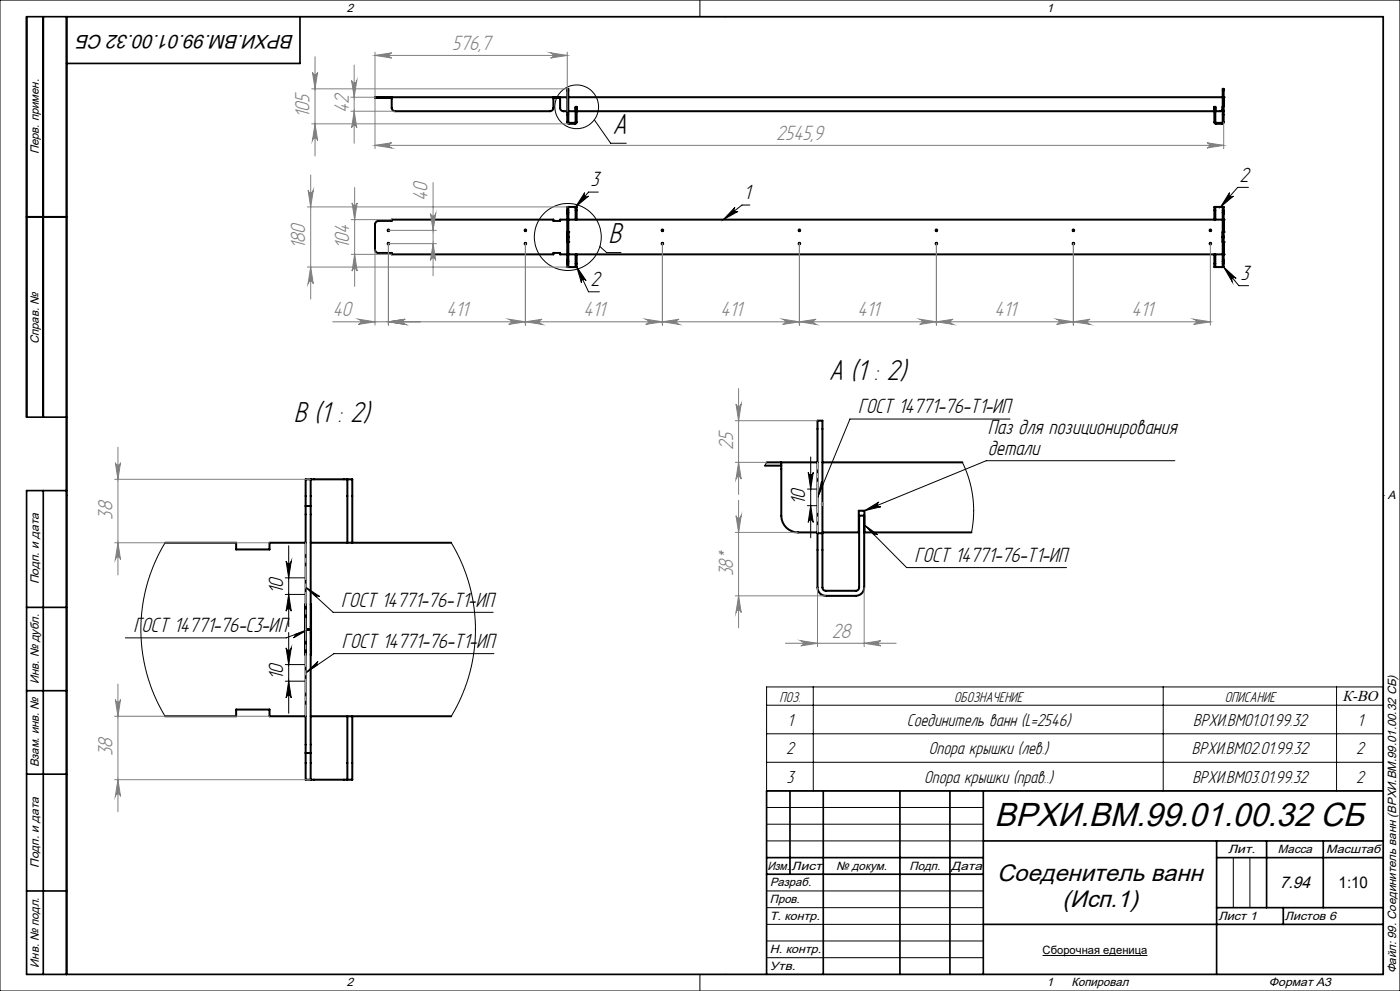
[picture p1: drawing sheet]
<svg xmlns="http://www.w3.org/2000/svg" width="420mm" height="297mm" viewBox="0 0 420 297" stroke-linecap="round" stroke-linejoin="round" font-family="sans-serif">
<g fill="none" stroke="#000" stroke-width=".6">
<path d="M117.5 29.1v3.2a1.09 1.09 0 0 0 1 1h46.5a1.02 1.02 0 0 0 1-1v-3.2M166 29.3h2M168 29.1v3.2a1.02 1.02 0 0 0 1 1h1.2M170.2 33.4v3.4l.4 .3 2.2-.1 .2-.4v-4.6h-.3l-.1 4.8h-2.1v-3.4M170.2 33.4v-6.8h.3v6.8M170.2 29.1h-57.7v.2h5M170.2 33.4h.3M170.5 29.1h196.3M366.8 33.4v3.3l-2 .1-.2-.1v-3.6a.51 .51 0 0 0-.3-.8v4.4l.4 .4h2l.3-.2 .1-3.5M366.8 33.4v-6.8h.3v6.8M366.8 32l-.1 1.1-.6 .2h-1.5v-1.3h-.3v1.3h-191.3v-.2a.5 .5 0 0 0-.3-.8v1h-2.2M366.8 33.4h.3"/>
<path d="M367.1 31.8v.1M367.1 29.1h.1M367.1 29.1v.4M8 65h12M170.2 63.6v14.8M170.2 70.8v.2M170.2 71v.2M170.2 78.4v.8a.5 .5 0 0 0 .3 .8M170.2 65.8h-2.2v.4h-2v-.4h-48.5v.4h-4a1.09 1.09 0 0 0-1 1v7.6a1.02 1.02 0 0 0 1 1h4v.4h48.5v-.4h2v.4h2.2M170.2 72.5h.1M170.2 69.5h.1M170.2 63.6h.3"/>
<path d="M170.2 71h.3M170.2 78.4h.3M170.5 63.6v14.8M170.5 70.8v.2M170.5 62v1.6M170.5 62a.5 .5 0 0 0-.3 .8v.8M170.5 62h2.2M170.5 71v.2M170.5 78.4v1.6M170.5 72.5h.1M170.5 69.5h.1M170.5 65.8h196.3"/>
<path d="M170.5 76.2h196.3M172.7 62a.5 .5 0 0 1 .3 .8v3M172.7 62v3.8M172.7 76.2v3.8M173 76.2v3a.5 .5 0 0 1-.3 .8M364.3 76.2v3a.51 .51 0 0 0 .3 .8M364.6 76.2v3.8M364.6 62a.51 .51 0 0 0-.3 .8v3M364.6 62v3.8M364.6 62h2.2M366.8 71v7.4M366.8 78.4v1.6"/>
<path d="M366.8 63.6v7.4M366.8 62v1.6M366.8 62a.51 .51 0 0 1 .3 .8v.8M366.8 69.5v3M366.8 63.6h.3M366.8 71h.3M366.8 78.4h.3M367.1 71v7.4M367.1 78.4v.8a.51 .51 0 0 1-.3 .8M367.1 63.6v7.4M367.1 65.8h.1M367.1 65.8v.4"/>
<path d="M367.1 69.5h.1M367.1 72.5h.1M367.1 75.8v.4M367.1 76.2h.1M170.5 80h2.2M364.6 80h2.2M229.5 139.6h4.9M230 138.6h15.3M234.4 138.6v15.9a5 5 0 0 0 5 5.1h5.9M246.7 138.6h42M91.7 151.7v74M91.7 151.7h1.5"/>
<path d="M93.2 151.7v37M93.2 143.6v8.1M93.2 143.6h-1.5v8.1M93.2 143.6h11M104.2 143.6h1.5v19.1M104.2 143.6v19.1M245.3 159.8v16.3a2.47 2.47 0 0 0 2.5 2.5h9a2.53 2.53 0 0 0 2.5-2.5v-21.6h-1.6v21.6a.96 .96 0 0 1-.9 1h-9a.97 .97 0 0 1-1.1-1v-16.3M245.3 159.8v-33.7h1.4v33.7M245.3 159.8h1.4M246.7 159.6h10.9v-6.5h1.7v6.5h32.1M49.5 162.7h21.3v2h10.1v-2h10.8M93.2 162.7h42.2"/>
<path d="M91.6 196.2h.1M91.6 181.1h.1M91.7 187.7v1M91.7 188.7v.9M91.7 188.7h1.5M93.2 188.7v37M93.2 181.1v15.1M49.5 214.7h21.3v-2h10.1v2h10.8M93.2 214.7h42.2M104.2 214.7v19M105.7 214.7v19h-1.5M91.7 225.7v8h1.5"/>
<path d="M91.7 225.7h1.5M93.2 225.7v8M93.2 233.7h11"/>
<circle cx="116.5" cy="69" r=".25"/>
<circle cx="116.5" cy="73" r=".25"/>
<circle cx="157.6" cy="69" r=".25"/>
<circle cx="157.6" cy="73" r=".25"/>
<circle cx="198.7" cy="69" r=".25"/>
<circle cx="198.7" cy="73" r=".25"/>
<circle cx="239.8" cy="69" r=".25"/>
<circle cx="239.8" cy="73" r=".25"/>
<circle cx="280.9" cy="69" r=".25"/>
<circle cx="280.9" cy="73" r=".25"/>
<circle cx="322" cy="69" r=".25"/>
<circle cx="322" cy="73" r=".25"/>
<circle cx="363.1" cy="69" r=".25"/>
<circle cx="363.1" cy="73" r=".25"/>
</g>
<g fill="none" stroke="#000" stroke-width=".3">
<path d="M0 0h420v297h-420zM20 5h395v287h-395zM210 0v5M217.5 5h.1M178.3 35.9l4.9 7h4.7M175.4 57.7a.78 .78 0 0 0 .1 1.1 .78 .78 0 0 0 1.1 0l-3.9 3.2zM179.5 57.6h-2.9l-3.9 4.4M368.9 57.7a.78 .78 0 0 0 .1 1.1 .78 .78 0 0 0 1 0l-3.8 3.2zM374.5 56.2h-3.2l-5.1 5.8M173 79.9l2.8 4.2a.77 .77 0 0 0-1-.3 .77 .77 0 0 0-.4 1zM173 79.9l3.6 7.6h3.2M180 73.9l2 1.8h4.3"/>
<path d="M220.5 62.2a.76 .76 0 0 0-.1 1 .76 .76 0 0 0 1 .2l-4.4 2.4zM225 61.5h-2.4l-5.6 4.3M367.1 80l3.7 3.4a.77 .77 0 0 0-1-.1 .77 .77 0 0 0-.2 1.1zM367.1 80l4.6 5.6h2.9M230 138.6l-.5 1M243.2 136.9v24.3M288.7 138.6l2 4.8 1.2 5.5 .2 5.1-.7 5.6M303 125.6h-48l-9.7 23.6M352.5 138.1h-56.6l-36.6 15M20 148.5h.1M242.2 146.6h3M242.2 151.5h3"/>
<path d="M242.5 141.6a.76 .76 0 0 0 .7 .7 .76 .76 0 0 0 .8-.7l-.8 5zM243.2 151.5l.8 5.1a.76 .76 0 0 0-.8-.8 .76 .76 0 0 0-.7 .8zM246.5 144.3v.7l.4 .2-1.6 4zM259.3 157.3l4 3-.7-.2-.3 .2zM259.3 157.3l12.7 12.8h48M259.3 153.1l4.4-2.6a.77 .77 0 0 0-.4 1 .77 .77 0 0 0 1 .4zM415 148.5h.1M49.5 162.7l-2.8 5.4-2.4 6.5-1.4 5.8-.6 7.1 .2 6.6 1.4 7.3 2.4 7 3.2 6.3M85.6 173.2h6.1M85.6 178.1h6.1M85.8 168.2a.78 .78 0 0 0 .8 .7 .78 .78 0 0 0 .8-.7l-.8 5zM86.6 163.5v24.3"/>
<path d="M86.6 178.1l.8 5.1a.78 .78 0 0 0-.8-.8 .78 .78 0 0 0-.8 .8zM91.7 176l4.2 2.8-.4-.2-.6 .3zM91.7 176l8.2 7.5h48.1M135.4 162.7l3.1 5.9 2.1 5.9 1.4 6.3 .6 6.3-.2 6.7-1.3 7.3-2.4 7-1.6 3.6-1.7 3M85.6 199.2h6.1M85.8 194.2a.78 .78 0 0 0 .8 .7 .78 .78 0 0 0 .8-.7l-.8 5zM86.6 189.5v24.3M88.4 190.2l4.1-1.5-4.4 2.5 .4-.6zM92.5 188.7l-6.6 2.5h-48.3M148.2 195.9h-48l-8.5 5.8M85.6 204.1h6.1M86.6 204.1l.8 5.1a.78 .78 0 0 0-.8-.8 .78 .78 0 0 0-.8 .8z"/>
<path d="M91.7 201.7l3.7-3.5-.3 .4 .1 .7zM230 211.3h185M230 219.9h185M244 205.9v31.1M349 205.9v31.1M401 205.9v31.1M415 205.9h-185v31.1h185M230 228.5h185M230 242h65M230 247h65M230 252h65M370 257v15"/>
<path d="M375 257v15M230 267h65M230 272h65M230 277h65M210 292v5M217.5 292h.1M230 282h65M230 287h65M312.8 286.4h31.4"/>
<circle cx="173" cy="32" r="6.6"/>
<circle cx="170.3" cy="71" r="10"/>
</g>
<g fill="none" stroke="#808080" stroke-width=".3">
<path d="M94.5 17v29.7M106.3 19.5v23.4M112.5 15.6v13.5h-7.3M112.5 16.6h57.7M112.5 16.6l5-.8a.78 .78 0 0 0-.7 .8 .78 .78 0 0 0 .7 .8zM165.2 15.8l5 .8-5 .8a.78 .78 0 0 0 .7-.8 .78 .78 0 0 0-.7-.8zM170.2 15.6v17.8M93.5 37.1h77.2M93.5 26.6h76.7M93.7 21.6a.78 .78 0 0 0 .8 .7 .78 .78 0 0 0 .8-.7l-.8 5zM94.5 37.1l.8 5a.78 .78 0 0 0-.8-.7 .78 .78 0 0 0-.8 .7zM105.2 33.3h13.3"/>
<path d="M105.5 24.1a.78 .78 0 0 0 .8 .7 .78 .78 0 0 0 .7-.7l-.7 5zM106.3 33.3l.7 5a.78 .78 0 0 0-.7-.7 .78 .78 0 0 0-.8 .7zM112.5 29.3v15.3M367.1 36.6v8M92.4 57a.78 .78 0 0 0 .8 .8 .78 .78 0 0 0 .8-.8l-.8 5zM93.2 52.4v37.2M106.4 56.2v29.6M112.5 43.6h254.6M112.5 43.6l5-.8a.78 .78 0 0 0-.7 .8 .78 .78 0 0 0 .7 .7zM129.9 54.7v28M362.1 42.8l5 .8-5 .7a.78 .78 0 0 0 .7-.7 .78 .78 0 0 0-.7-.8zM92.2 62h78.3"/>
<path d="M105.4 76.2h12.1M105.4 65.8h12.1M105.6 60.8a.76 .76 0 0 0 .8 .8 .76 .76 0 0 0 .7-.8l-.7 5zM106.4 76.2l.7 5a.76 .76 0 0 0-.7-.7 .76 .76 0 0 0-.8 .7zM112.5 74.8v22.6M116.5 69h14.4M129.2 64a.78 .78 0 0 0 .7 .7 .78 .78 0 0 0 .8-.7l-.8 5zM129.9 73l.8 5a.78 .78 0 0 0-.8-.7 .78 .78 0 0 0-.7 .7zM130.9 73h-14.4v24.4M157.6 73v24.4M198.7 73v24.4M239.8 73v24.4"/>
<path d="M280.9 73v24.4M322 73v24.4M363.1 73v24.4M92.2 80h78.3M93.2 80l.8 5a.78 .78 0 0 0-.8-.7 .78 .78 0 0 0-.8 .7zM99.8 96.4h263.3M107.5 95.7l5 .7-5 .8a.78 .78 0 0 0 .7-.8 .78 .78 0 0 0-.7-.7zM116.5 96.4l5-.7a.78 .78 0 0 0-.7 .7 .78 .78 0 0 0 .7 .8zM152.6 95.7l5 .7-5 .8a.78 .78 0 0 0 .8-.8 .78 .78 0 0 0-.8-.7zM157.6 96.4l5-.7a.78 .78 0 0 0-.7 .7 .78 .78 0 0 0 .7 .8zM193.7 95.7l5 .7-5 .8a.78 .78 0 0 0 .8-.8 .78 .78 0 0 0-.8-.7zM198.7 96.4l5-.7a.78 .78 0 0 0-.7 .7 .78 .78 0 0 0 .7 .8z"/>
<path d="M234.8 95.7l5 .7-5 .8a.78 .78 0 0 0 .8-.8 .78 .78 0 0 0-.8-.7zM239.8 96.4l5-.7a.78 .78 0 0 0-.7 .7 .78 .78 0 0 0 .7 .8zM275.9 95.7l5 .7-5 .8a.78 .78 0 0 0 .8-.8 .78 .78 0 0 0-.8-.7zM280.9 96.4l5-.7a.78 .78 0 0 0-.7 .7 .78 .78 0 0 0 .7 .8zM317 95.7l5 .7-5 .8a.78 .78 0 0 0 .8-.8 .78 .78 0 0 0-.8-.7zM322 96.4l5-.7a.78 .78 0 0 0-.7 .7 .78 .78 0 0 0 .7 .8zM358.1 95.7l5 .7-5 .8a.78 .78 0 0 0 .8-.8 .78 .78 0 0 0-.8-.7zM221.6 116.4v31.8M34.6 138.7a.78 .78 0 0 0 .8 .7 .78 .78 0 0 0 .8-.7l-.8 4.9zM35.4 134.1v38.2M220.6 138.6h9.3M220.6 126.1h24.6"/>
<path d="M220.8 121.1a.78 .78 0 0 0 .8 .7 .78 .78 0 0 0 .8-.7l-.8 5zM221.6 138.6l.8 5a.78 .78 0 0 0-.8-.8 .78 .78 0 0 0-.8 .8zM34.4 143.6h58.8M220.6 159.6h18.8M220.8 154.5a.78 .78 0 0 0 .8 .8 .78 .78 0 0 0 .8-.8l-.8 5.1zM221.6 150v38.2M246.2 151.1h1M246.4 150.7l.7 .7M246.7 150.6v.9M247.1 150.7l-.7 .7M34.4 162.7h46.5M35.4 162.7l.8 5a.78 .78 0 0 0-.8-.8 .78 .78 0 0 0-.8 .8z"/>
<path d="M220.6 178.6h27.1M221.6 178.6l.8 5a.78 .78 0 0 0-.8-.8 .78 .78 0 0 0-.8 .8zM245.3 176.1v17.7M259.3 176.1v17.7M235.6 192.8h33.3M240.2 192l5.1 .8-5.1 .8a.78 .78 0 0 0 .8-.8 .78 .78 0 0 0-.8-.8zM259.3 192.8l4.9-.8a.78 .78 0 0 0-.7 .8 .78 .78 0 0 0 .7 .8zM34.4 214.7h46.5M34.6 209.7a.78 .78 0 0 0 .8 .7 .78 .78 0 0 0 .8-.7l-.8 5zM35.4 205v38.3M34.4 233.7h58.8M35.4 233.7l.8 5a.78 .78 0 0 0-.8-.8 .78 .78 0 0 0-.8 .8z"/>
</g>
<g fill="none" stroke="#000" stroke-width=".5">
<path d="M13 5v120M20 5v287M90 5v14h-70M8 65h12M20 125h-12v-120h407v287h-407v-145h12M13 147v145M8 182h12M8 207h12M8 232h12M237 237v25M247 237v55M270 237v55"/>
<path d="M285 237v55M295 237v55M415 237h-185v55M230 257h65M295 252h120M365 252v40M365 257h50M380 252v20M397 252v20M8 267h12M230 262h65M295 277h120"/>
<path d="M365 272h50M385 272v5"/>
</g>
<path d="M245.3 146.5v-8M245.3 151.5v8" fill="none" stroke="#c0c0c0" stroke-width=".3" stroke-dasharray="15.2 1.3 1.3 1.3" stroke-dashoffset="13.1"/>
<path d="M91.7 162.6v10.5M91.7 178.1v10.5M91.7 188.6v10.5M91.7 204.1v10.5" fill="none" stroke="#c0c0c0" stroke-width=".3" stroke-dasharray="15.2 1.3 1.3 1.3" stroke-dashoffset="11.9"/>
<path d="M91.7 173.1v5M91.7 199.1v5" fill="none" stroke="#c0c0c0" stroke-width=".3" stroke-dasharray="15.2 1.3 1.3 1.3" stroke-dashoffset="14.6"/>
<path d="M245.3 146.6v4.9" fill="none" stroke="#c0c0c0" stroke-width=".3"/>
<g fill="#000">
<path d="M220.5 62.2a.76 .76 0 0 0-.1 1 .76 .76 0 0 0 1 .2l-4.4 2.4zM175.4 57.7a.78 .78 0 0 0 .1 1.1 .78 .78 0 0 0 1.1 0l-3.9 3.2zM173 79.9l2.8 4.2a.77 .77 0 0 0-1-.3 .77 .77 0 0 0-.4 1zM368.9 57.7a.78 .78 0 0 0 .1 1.1 .78 .78 0 0 0 1 0l-3.8 3.2zM367.1 80l3.7 3.4a.77 .77 0 0 0-1-.1 .77 .77 0 0 0-.2 1.1zM259.3 153.1l4.4-2.6a.77 .77 0 0 0-.4 1 .77 .77 0 0 0 1 .4zM259.3 157.3l4 3-.7-.2-.3 .2zM246.5 144.3v.7l.4 .2-1.6 4zM91.7 201.7l3.7-3.5-.3 .4 .1 .7zM91.7 176l4.2 2.8-.4-.2-.6 .3zM88.4 190.2l4.1-1.5-4.4 2.5 .4-.6z"/>
<path d="M242.5 141.6a.76 .76 0 0 0 .7 .7 .76 .76 0 0 0 .8-.7l-.8 5zM243.2 151.5l.8 5.1a.76 .76 0 0 0-.8-.8 .76 .76 0 0 0-.7 .8zM85.8 168.2a.78 .78 0 0 0 .8 .7 .78 .78 0 0 0 .8-.7l-.8 5zM86.6 178.1l.8 5.1a.78 .78 0 0 0-.8-.8 .78 .78 0 0 0-.8 .8zM85.8 194.2a.78 .78 0 0 0 .8 .7 .78 .78 0 0 0 .8-.7l-.8 5zM86.6 204.1l.8 5.1a.78 .78 0 0 0-.8-.8 .78 .78 0 0 0-.8 .8z"/>
</g>
<g fill="#808080">
<path d="M112.5 16.6l5-.8a.78 .78 0 0 0-.7 .8 .78 .78 0 0 0 .7 .8zM165.2 15.8l5 .8-5 .8a.78 .78 0 0 0 .7-.8 .78 .78 0 0 0-.7-.8zM112.5 43.6l5-.8a.78 .78 0 0 0-.7 .8 .78 .78 0 0 0 .7 .7zM362.1 42.8l5 .8-5 .7a.78 .78 0 0 0 .7-.7 .78 .78 0 0 0-.7-.8zM107.5 95.7l5 .7-5 .8a.78 .78 0 0 0 .7-.8 .78 .78 0 0 0-.7-.7zM116.5 96.4l5-.7a.78 .78 0 0 0-.7 .7 .78 .78 0 0 0 .7 .8zM116.5 96.4l5-.7a.78 .78 0 0 0-.7 .7 .78 .78 0 0 0 .7 .8zM152.6 95.7l5 .7-5 .8a.78 .78 0 0 0 .8-.8 .78 .78 0 0 0-.8-.7zM157.6 96.4l5-.7a.78 .78 0 0 0-.7 .7 .78 .78 0 0 0 .7 .8zM193.7 95.7l5 .7-5 .8a.78 .78 0 0 0 .8-.8 .78 .78 0 0 0-.8-.7zM198.7 96.4l5-.7a.78 .78 0 0 0-.7 .7 .78 .78 0 0 0 .7 .8zM234.8 95.7l5 .7-5 .8a.78 .78 0 0 0 .8-.8 .78 .78 0 0 0-.8-.7zM239.8 96.4l5-.7a.78 .78 0 0 0-.7 .7 .78 .78 0 0 0 .7 .8zM275.9 95.7l5 .7-5 .8a.78 .78 0 0 0 .8-.8 .78 .78 0 0 0-.8-.7zM280.9 96.4l5-.7a.78 .78 0 0 0-.7 .7 .78 .78 0 0 0 .7 .8zM317 95.7l5 .7-5 .8a.78 .78 0 0 0 .8-.8 .78 .78 0 0 0-.8-.7zM322 96.4l5-.7a.78 .78 0 0 0-.7 .7 .78 .78 0 0 0 .7 .8zM358.1 95.7l5 .7-5 .8a.78 .78 0 0 0 .8-.8 .78 .78 0 0 0-.8-.7z"/>
<path d="M94.5 37.1l.8 5a.78 .78 0 0 0-.8-.7 .78 .78 0 0 0-.8 .7zM93.7 21.6a.78 .78 0 0 0 .8 .7 .78 .78 0 0 0 .8-.7l-.8 5z"/>
<path d="M106.3 33.3l.7 5a.78 .78 0 0 0-.7-.7 .78 .78 0 0 0-.8 .7zM105.5 24.1a.78 .78 0 0 0 .8 .7 .78 .78 0 0 0 .7-.7l-.7 5zM93.2 80l.8 5a.78 .78 0 0 0-.8-.7 .78 .78 0 0 0-.8 .7zM92.4 57a.78 .78 0 0 0 .8 .8 .78 .78 0 0 0 .8-.8l-.8 5zM106.4 76.2l.7 5a.76 .76 0 0 0-.7-.7 .76 .76 0 0 0-.8 .7zM105.6 60.8a.76 .76 0 0 0 .8 .8 .76 .76 0 0 0 .7-.8l-.7 5zM129.9 73l.8 5a.78 .78 0 0 0-.8-.7 .78 .78 0 0 0-.7 .7zM129.2 64a.78 .78 0 0 0 .7 .7 .78 .78 0 0 0 .8-.7l-.8 5zM221.6 138.6l.8 5a.78 .78 0 0 0-.8-.8 .78 .78 0 0 0-.8 .8zM220.8 121.1a.78 .78 0 0 0 .8 .7 .78 .78 0 0 0 .8-.7l-.8 5zM221.6 178.6l.8 5a.78 .78 0 0 0-.8-.8 .78 .78 0 0 0-.8 .8zM220.8 154.5a.78 .78 0 0 0 .8 .8 .78 .78 0 0 0 .8-.8l-.8 5.1zM35.4 162.7l.8 5a.78 .78 0 0 0-.8-.8 .78 .78 0 0 0-.8 .8zM34.6 138.7a.78 .78 0 0 0 .8 .7 .78 .78 0 0 0 .8-.7l-.8 4.9zM35.4 233.7l.8 5a.78 .78 0 0 0-.8-.8 .78 .78 0 0 0-.8 .8zM34.6 209.7a.78 .78 0 0 0 .8 .7 .78 .78 0 0 0 .8-.7l-.8 5z"/>
<path d="M240.2 192l5.1 .8-5.1 .8a.78 .78 0 0 0 .8-.8 .78 .78 0 0 0-.8-.8zM259.3 192.8l4.9-.8a.78 .78 0 0 0-.7 .8 .78 .78 0 0 0 .7 .8z"/>
</g>
<text font-size="10" x="298.3" y="247.6">ВРХИ.ВМ.99.01.00.32 СБ</text>
<g font-size="9.7">
<text x="183.7" y="40.1">A</text>
<text x="182.5" y="72.8">B</text>
<text x="248.6" y="113.9">A (1 : 2)</text>
<text x="88.1" y="126.5">B (1 : 2)</text>
</g>
<g font-size="7.1">
<text x="299.1" y="264.2">Соеденитель ванн</text>
<text x="318.8" y="271.7">(Исп.1)</text>
</g>
<g font-size="6.9" fill="#808080">
<text x="135.6" y="14.9">576,7</text>
<text x="92.9" y="35.3" transform="rotate(-90 92.9 35.3)">105</text>
<text x="104.6" y="33.9" transform="rotate(-90 104.6 33.9)">42</text>
<text x="232.9" y="41.9">2545,9</text>
<text x="128.3" y="60.1" transform="rotate(-90 128.3 60.1)">40</text>
<text x="91.6" y="74.6" transform="rotate(-90 91.6 74.6)">180</text>
<text x="104.7" y="74.6" transform="rotate(-90 104.7 74.6)">104</text>
<text x="99.8" y="94.8">40</text>
<text x="133.9" y="94.8">411</text>
<text x="175" y="94.8">411</text>
<text x="216.1" y="94.8">411</text>
<text x="257.2" y="94.8">411</text>
<text x="298.3" y="94.8">411</text>
<text x="339.4" y="94.8">411</text>
<text x="219.9" y="134.9" transform="rotate(-90 219.9 134.9)">25</text>
<text x="33.7" y="155.7" transform="rotate(-90 33.7 155.7)">38</text>
<text x="219.9" y="172.7" transform="rotate(-90 219.9 172.7)">38*</text>
<text x="249.5" y="191.1">28</text>
<text x="33.7" y="226.7" transform="rotate(-90 33.7 226.7)">38</text>
</g>
<g font-size="6.9">
<text x="177.1" y="55.9">3</text>
<text x="223.2" y="59.8">1</text>
<text x="371.9" y="54.5">2</text>
<text x="372.2" y="83.9">3</text>
<text x="177.1" y="85.7">2</text>
<text x="257.4" y="123.9">ГОСТ 14771-76-Т1-ИП</text>
<text x="296.4" y="130.1">Паз для позиционирования</text>
<text x="296.4" y="136.4">детали</text>
<text x="241.6" y="151.3" transform="rotate(-90 241.6 151.3)">10</text>
<text x="274.4" y="168.4">ГОСТ 14771-76-Т1-ИП</text>
<text x="84.9" y="177.9" transform="rotate(-90 84.9 177.9)">10</text>
<text x="102.4" y="181.8">ГОСТ 14771-76-Т1-ИП</text>
<text x="40" y="189.5">ГОСТ 14771-76-С3-ИП</text>
<text x="102.6" y="194.2">ГОСТ 14771-76-Т1-ИП</text>
<text x="84.9" y="203.9" transform="rotate(-90 84.9 203.9)">10</text>
</g>
<g font-size="5.8">
<text x="88.3" y="10.4" transform="rotate(-180 88.3 10.4)">ВРХИ.ВМ.99.01.00.32 СБ</text>
<text x="236.2" y="217.5">1</text>
<text x="272.1" y="217.5">Соединитель ванн (L=2546)</text>
<text x="358" y="217.5">ВРХИ.ВМ01.01.99.32</text>
<text x="407.2" y="217.5">1</text>
<text x="235.9" y="226">2</text>
<text x="278.7" y="226">Опора крышки (лев.)</text>
<text x="357.6" y="226">ВРХИ.ВМ02.01.99.32</text>
<text x="406.9" y="226">2</text>
<text x="236" y="234.6">3</text>
<text x="277.3" y="234.6">Опора крышки (прав..)</text>
<text x="357.7" y="234.6">ВРХИ.ВМ03.01.99.32</text>
<text x="406.9" y="234.6">2</text>
</g>
<text font-size="5" x="383.9" y="266">7.94</text>
<g font-size="4.8">
<text x="367.5" y="210.3">ОПИСАНИЕ</text>
<text x="401.6" y="266">1:10</text>
</g>
<g font-size="4.7">
<text x="233.9" y="210.4">ПОЗ.</text>
<text x="286.3" y="210.4">ОБОЗНАЧЕНИЕ</text>
<text x="402.8" y="210.2">К-ВО</text>
</g>
<g font-size="3.6">
<text x="104" y="3.6">2</text>
<text x="314" y="3.6">1</text>
<text x="11.6" y="46.3" transform="rotate(-90 11.6 46.3)">Перв. примен.</text>
<text x="11.6" y="103.2" transform="rotate(-90 11.6 103.2)">Справ. №</text>
<text x="416.4" y="149.6">A</text>
<text x="11.6" y="175.1" transform="rotate(-90 11.6 175.1)">Подп. и дата</text>
<text x="11.6" y="205" transform="rotate(-90 11.6 205)">Инв. № дубл.</text>
<text x="11.6" y="230" transform="rotate(-90 11.6 230)">Взам. инв. №</text>
<text x="368.4" y="255.6">Лит.</text>
<text x="383.4" y="255.6">Масса</text>
<text x="397.8" y="255.6">Масштаб</text>
<text x="11.6" y="260.1" transform="rotate(-90 11.6 260.1)">Подп. и дата</text>
<text x="230.2" y="260.6">Изм.</text>
<text x="237.5" y="260.6">Лист</text>
<text x="250.9" y="260.6">№ докум.</text>
<text x="272.9" y="260.6">Подп.</text>
<text x="285.4" y="260.6">Дата</text>
<text x="231" y="265.6">Разраб.</text>
<text x="231" y="275.6">Т. контр.</text>
<text x="231" y="270.6">Пров.</text>
<text x="365.5" y="275.6">Лист 1</text>
<text x="385.5" y="275.6">Листов 6</text>
<text x="231" y="285.6">Н. контр.</text>
<text x="11.6" y="290" transform="rotate(-90 11.6 290)">Инв. № подл.</text>
<text x="231" y="290.6">Утв.</text>
<text x="418.9" y="291.8" transform="rotate(-90 418.9 291.8)">Файл: 99. Соединитель ванн (ВРХИ.ВМ.99.01.00.32 СБ)</text>
<text x="104" y="295.6">2</text>
<text x="314" y="295.6">1</text>
<text x="321.5" y="295.6">Копировал</text>
<text x="380.7" y="295.6">Формат А3</text>
</g>
<text font-size="3.4" x="312.8" y="286">Сборочная еденица</text>
</svg>
